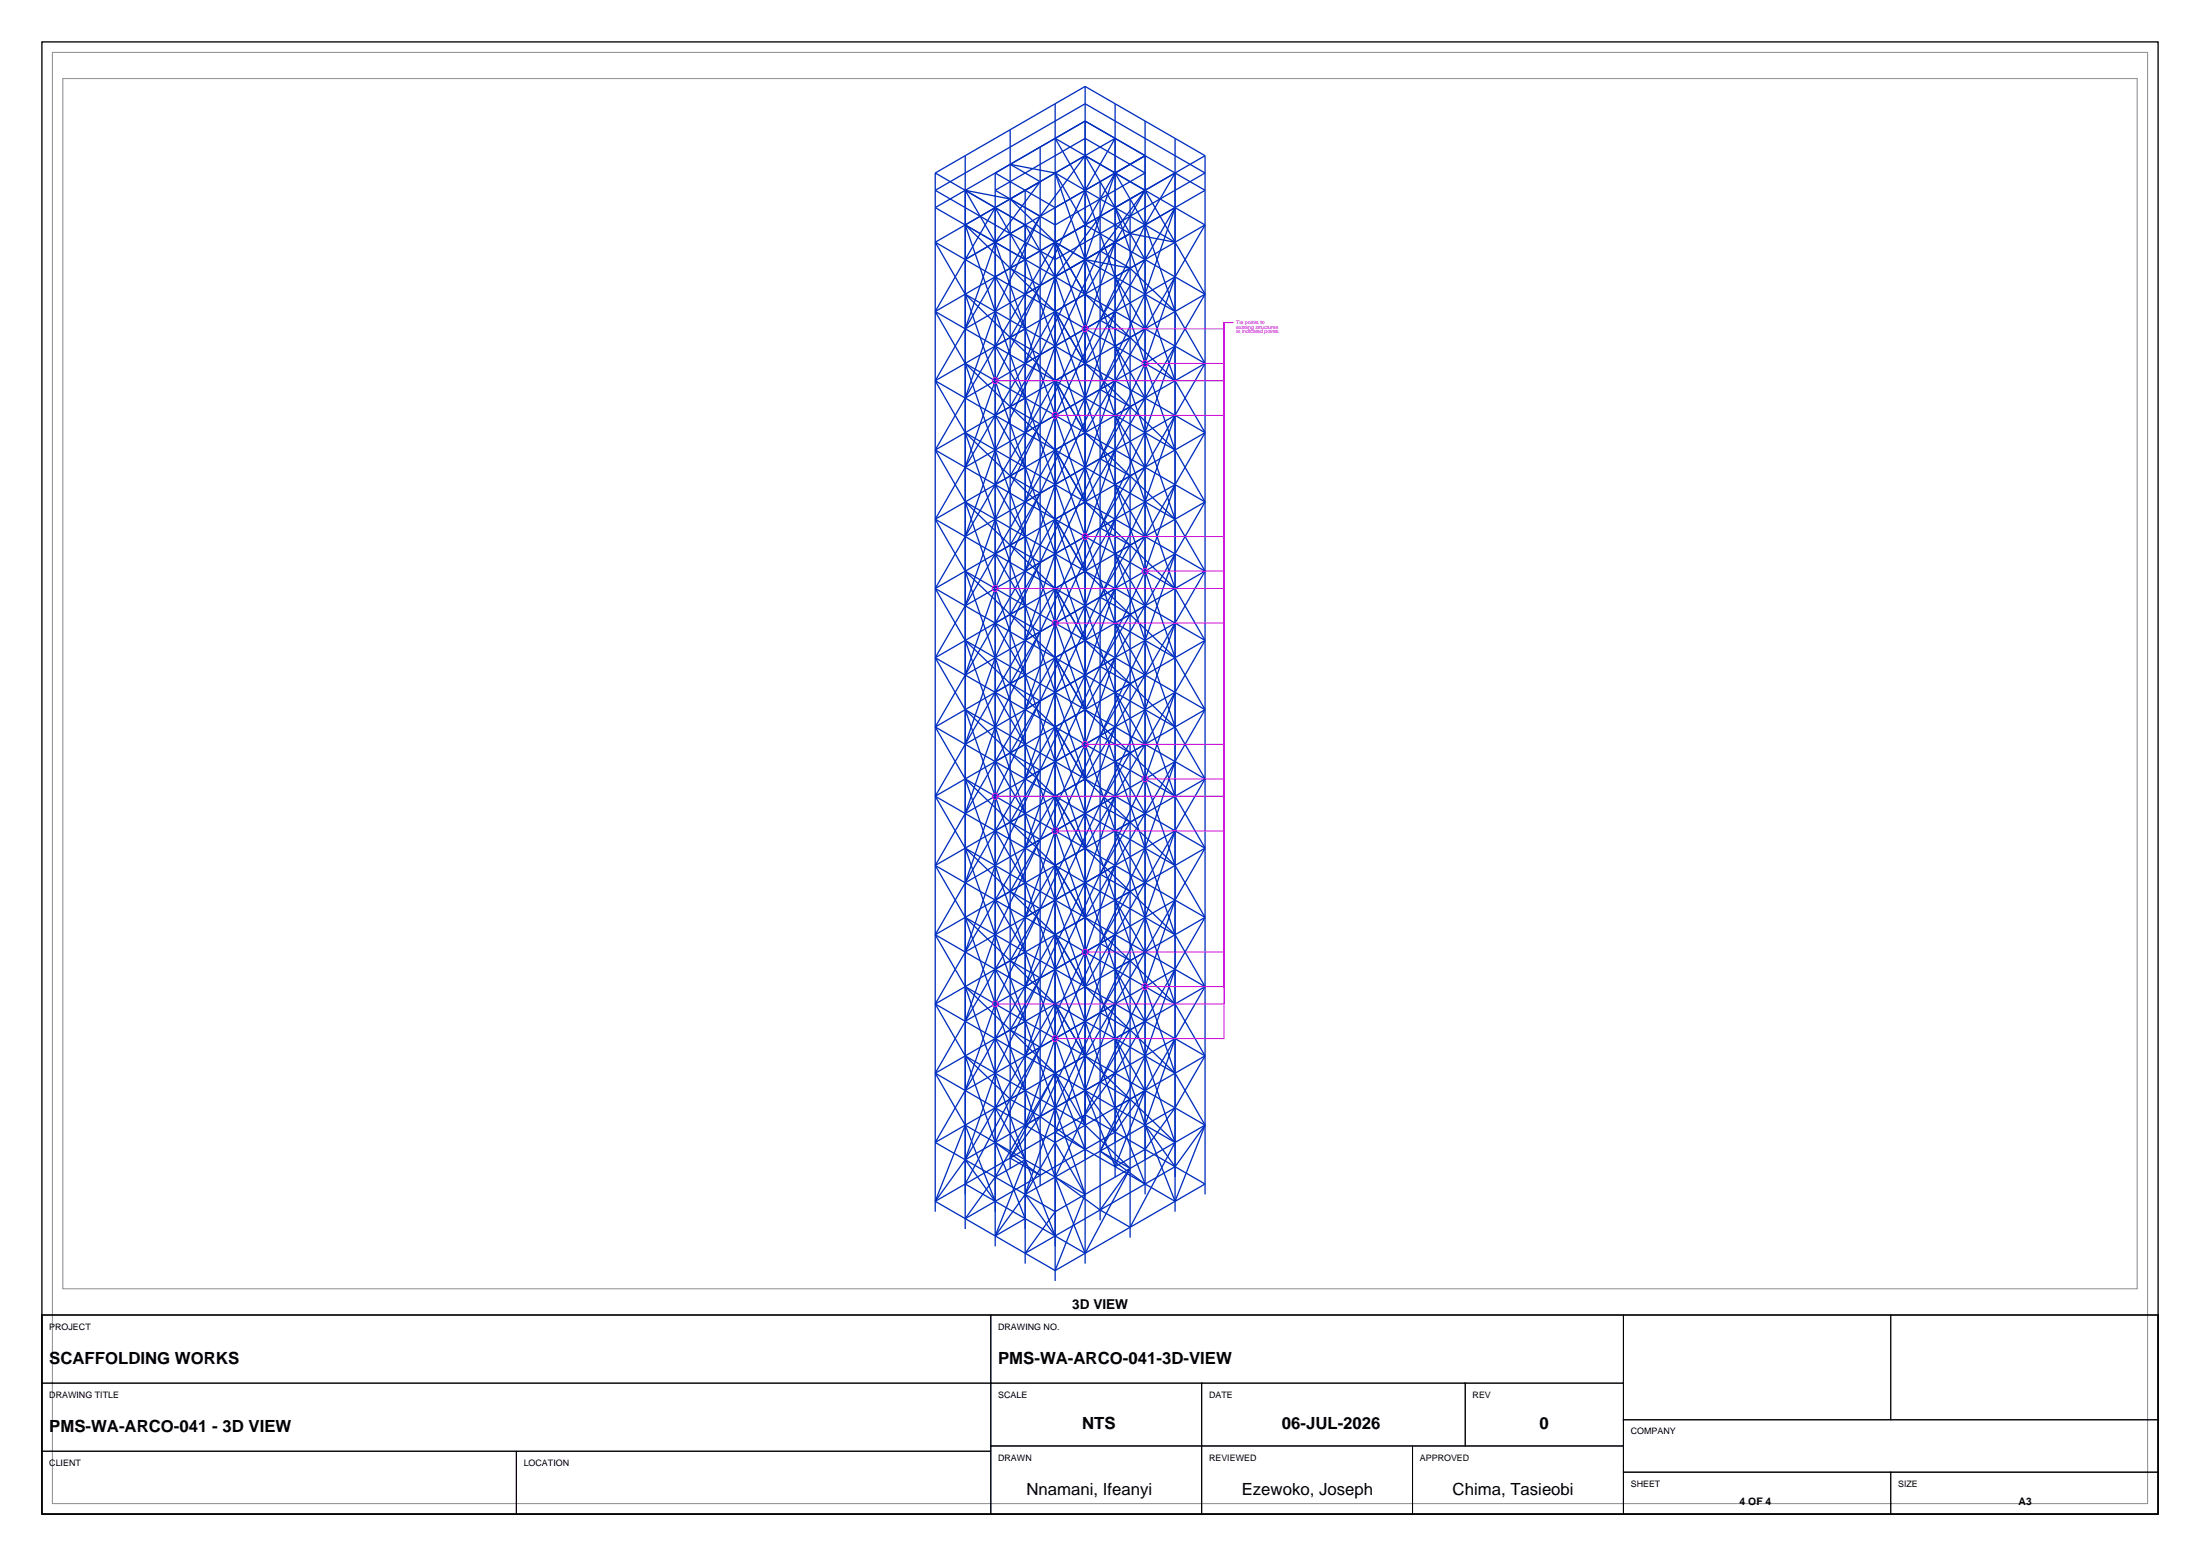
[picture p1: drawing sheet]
<svg xmlns="http://www.w3.org/2000/svg" width="420mm" height="297mm" viewBox="0 0 420 297" stroke-linecap="round" stroke-linejoin="round" font-family="sans-serif">
<path d="M8 8h404v281h-404zM8 251h404v38h-404z" fill="none" stroke="#000" stroke-width=".25"/>
<path d="M10 10h400v277h-400zM12 15h396v231h-396z" fill="none" stroke="#8c8c8c" stroke-width=".19"/>
<g fill="none" stroke="#002ebf" stroke-width=".25">
<path d="M201.4 19.8v224.7M201.4 19.8l-22.9 13.2M207.2 16.5v224.7M207.2 16.5l5.7 3.3M207.2 16.5l-5.8 3.3M212.9 19.8v204.9M212.9 19.8l17.2 9.9M178.5 33v198.3M178.5 33l45.8 26.5M178.5 36.3l28.7-16.5 22.9 13.2-28.7 16.5zM184.3 29.7v204.9M184.3 36.3l-5.8 3.3 51.6 29.8"/>
<path d="M184.3 36.3l22.9-13.2 22.9 13.2-5.8 3.3M184.3 36.3l5.7 9.9M184.3 36.3l8.6 1.7M190 39.6l5.7 9.9M190 36.3l17.2-9.9 11.4 6.6-17.2 9.9zM190 39.6l-11.5 19.9M192.9 24.8v198.2M192.9 38l-14.4 8.2M192.9 38l8.5 8.2M195.7 36.3v204.9M198.6 28.1v198.2M201.4 39.6l-11.4-6.6v204.9"/>
<path d="M201.4 33l22.9 13.2-8.6-1.6-5.7-3.3-8.6 11.5M201.4 33l5.8 16.5M201.4 33l5.8 9.9M201.4 33l-8.5-1.6 5.7 3.3-8.6 11.5M207.2 36.3l11.4 33.1M207.2 36.3l-17.2 36.4M207.2 36.3l-5.8-9.9 28.7 16.5M207.2 29.7l-17.2 9.9M207.2 29.7l11.4 19.8M207.2 29.7l5.7-3.3-5.7 9.9M207.2 29.7l-8.6 11.6M210 34.7v198.2"/>
<path d="M212.9 33l-5.7 16.5M212.9 33l-5.7 9.9M212.9 33l5.7-3.3-28.6 16.5M212.9 39.6l5.7 16.6M212.9 33l5.7 9.9M218.6 23.1v204.9M218.6 36.3l-22.9 13.2M218.6 36.3l-11.4 19.9M218.6 36.3l11.5 19.9M218.6 36.3l-8.6 11.6M224.3 26.4v204.9M224.3 39.6l-5.7 16.6"/>
<path d="M224.3 39.6l-25.7 14.9M224.3 39.6l-5.7 9.9M224.3 33l-5.7 9.9M230.1 29.7l-14.4 8.3v198.2M230.1 29.7v198.3M178.5 46.2l5.8 10M178.5 59.5l34.4 19.8M178.5 46.2l45.8 26.5M178.5 59.5l5.8 9.9M184.3 56.2l40 23.1M184.3 56.2l5.7 16.5M184.3 56.2l8.6 8.2"/>
<path d="M190 59.5l11.4 33M190 46.2l-5.7 16.6 17.1-10M190 46.2l11.4 33.1M190 59.5l-5.7 16.5M190 46.2l-5.7 3.3 11.4-6.6 5.7 9.9M192.9 51.2l5.7 3.3M192.9 51.2l8.5 8.3M192.9 51.2l-8.6-8.3 5.7 16.6M195.7 49.5l5.7 16.6M198.6 54.5l-5.7 9.9M198.6 41.3l-5.7 9.9M198.6 41.3l-8.6 18.2"/>
<path d="M201.4 59.5l5.8 9.9M201.4 59.5l-17.1 29.7M201.4 59.5l5.8 16.5M201.4 46.2l-22.9 13.3M201.4 46.2l-17.1 29.8M201.4 46.2l5.8 16.6M201.4 46.2l5.8 10M201.4 52.8l5.8 16.6M201.4 52.8l-5.7 16.6M207.2 56.2l-22.9 13.2M207.2 49.5l11.4 33.1M207.2 49.5l-17.2 36.4"/>
<path d="M207.2 42.9l22.9 13.3M207.2 56.2l8.5 8.2M207.2 49.5l8.5 1.7M210 47.9l5.7 3.3M210 47.9l-8.6 18.2M212.9 46.2l-5.7 16.6M212.9 52.8l5.7 10M215.7 51.2l-5.7 9.9M215.7 51.2l8.6 8.3M218.6 49.5l-11.4 19.9M218.6 56.2l-17.2 36.3M218.6 56.2l5.7 16.5"/>
<path d="M218.6 42.9l-17.2 36.4M218.6 42.9l5.7 16.6M224.3 59.5l5.8 9.9M230.1 56.2l-17.2 29.7M230.1 56.2l-14.4 8.2M230.1 42.9l-22.9 13.3M230.1 42.9l-11.5 19.9M178.5 72.7l5.8 9.9M178.5 72.7l11.5 6.6M184.3 69.4l17.1 16.5M184.3 69.4l-5.8 3.3M184.3 69.4l17.1 9.9"/>
<path d="M184.3 76l-5.8 9.9M184.3 69.4l5.7 16.5M190 72.7l11.4 33M190 72.7l-5.7 3.3M190 72.7l22.9-13.2-5.7 16.5M190 72.7l-5.7 16.5M190 79.3l5.7 9.9M190 79.3l34.3 19.8M190 66.1l5.7 9.9-17.2 9.9M192.9 77.6l5.7 3.3M192.9 64.4l5.7 3.3-5.7 9.9M192.9 64.4l8.5 8.3"/>
<path d="M195.7 62.8l-5.7-10-11.5 19.9M201.4 72.7l5.8 9.9M201.4 79.3l-5.7 16.5M201.4 79.3l28.7 16.5M201.4 66.1l-5.7 16.5M201.4 79.3l-17.1 9.9M201.4 72.7l5.8 16.5M201.4 79.3l5.8 16.5M201.4 72.7l-5.7 9.9M201.4 66.1l5.8 16.5M207.2 76l11.4 33M207.2 76l-17.2 36.3"/>
<path d="M207.2 62.8l11.4 33M207.2 62.8l-17.2 36.3M207.2 69.4l8.5 8.2M210 61.1l14.3-8.3-5.7 16.6M210 61.1l5.7 3.3M212.9 72.7l-5.7 16.5M212.9 79.3l11.4 6.6M212.9 66.1l5.7 9.9M212.9 79.3l5.7 9.9M215.7 64.4l-5.7 9.9 5.7 3.3M215.7 77.6l-5.7 9.9M215.7 77.6l8.6 8.3"/>
<path d="M215.7 64.4l8.6 8.3M218.6 69.4l5.7-3.3-5.7 16.5M218.6 62.8l-25.7 14.8M218.6 69.4l-20 11.5M218.6 62.8l-11.4 19.8M218.6 69.4l-17.2 36.3M218.6 69.4l5.7 16.5M224.3 79.3l-5.7 16.5M224.3 79.3l-17.1 9.9M224.3 79.3l-11.4 19.8M224.3 79.3l5.8 3.3M224.3 72.7l-17.1 9.9"/>
<path d="M224.3 72.7l5.8 9.9M230.1 69.4l-5.8 3.3M230.1 69.4l-5.8 9.9M178.5 99.1l5.8 9.9M178.5 99.1l45.8 26.4M178.5 85.9l45.8 26.4M178.5 85.9l5.8 9.9M184.3 95.8l45.8 26.4M184.3 82.6l45.8 26.4M184.3 95.8l-5.8 3.3M184.3 95.8l5.7 16.5M184.3 95.8l8.6 8.3"/>
<path d="M184.3 82.6l17.1 16.5M184.3 89.2l-5.8 9.9M184.3 82.6l5.7 16.5M190 99.1l-5.7 16.5 14.3-8.2M190 99.1l11.4 33.1M190 99.1l-5.7 3.3M190 85.9l11.4 33M190 85.9l-5.7 16.5M190 92.5l5.7 9.9-17.2 9.9M195.7 95.8l-17.2 29.7M195.7 82.6l-11.4 19.8M198.6 80.9l-5.7 9.9 5.7 3.4-5.7 9.9"/>
<path d="M201.4 99.1l5.8 9.9M201.4 92.5l-5.7 16.5M201.4 99.1l5.8 16.5M201.4 85.9l5.8 16.5M201.4 85.9l5.8 9.9M201.4 99.1l-5.7 9.9M201.4 92.5l5.8 16.5M201.4 85.9l-5.7 9.9M207.2 89.2l11.4 33M207.2 89.2l-17.2 36.3M207.2 82.6l-22.9 13.2M207.2 95.8l17.1 16.5"/>
<path d="M207.2 82.6l17.1 16.5M210 87.5l-20 11.6M210 87.5l5.7 3.3M212.9 99.1l-5.7 16.5M212.9 99.1l-5.7 9.9M212.9 85.9l-5.7 9.9M212.9 85.9l-5.7 16.5M215.7 90.8l-22.8 13.3M215.7 90.8l-5.7 10 5.7 3.3-5.7 9.9M218.6 95.8l-22.9 13.2M218.6 95.8l-17.2 36.4M218.6 95.8l5.7 16.5"/>
<path d="M218.6 82.6l-17.2 36.3M218.6 82.6l5.7 16.5M224.3 99.1l-22.9 13.2M224.3 92.5l-17.1 29.7M224.3 92.5l-5.7 3.3M224.3 99.1l5.8 9.9M224.3 92.5l-5.7 16.5M224.3 85.9l5.8 9.9M230.1 82.6l-17.2 9.9 5.7 9.9M230.1 95.8l-5.8 3.3M230.1 95.8l-5.8 9.9M230.1 82.6l-5.8 9.9"/>
<path d="M178.5 112.3l45.8 26.5M178.5 112.3l5.8 9.9M184.3 109l45.8 26.5M184.3 109l5.7 16.5M184.3 109l8.6 8.3M184.3 102.4l-5.8 9.9M190 112.3l-5.7 16.5 25.7-14.8M190 112.3l11.4 33.1M190 118.9l5.7 9.9M190 105.7l5.7 9.9M192.9 117.3l5.7 3.3-5.7 9.9M192.9 117.3l8.5 8.2"/>
<path d="M192.9 104.1l5.7 3.3M192.9 104.1l8.5 8.2M195.7 109l-17.2 29.8M198.6 107.4l-5.7 9.9M201.4 118.9l-5.7 16.6 22.9-13.3M201.4 112.3l5.8 9.9M201.4 105.7l-5.7 16.5M201.4 112.3l-17.1 9.9M201.4 112.3l5.8 16.5M201.4 112.3l-11.4 19.9M201.4 118.9l5.8 16.6M201.4 105.7l5.8 16.5"/>
<path d="M207.2 115.6l11.4 33.1M207.2 115.6l-17.2 36.4M207.2 102.4l11.4 33.1M207.2 102.4l-17.2 36.4M207.2 109l17.1 16.5M210 114l5.7 3.3M212.9 112.3l-5.7 16.5M212.9 105.7l5.7 9.9M215.7 117.3l-25.7 14.9M215.7 117.3l-5.7 9.9 5.7 3.3M218.6 109l-17.2 36.4M218.6 109l5.7 16.5"/>
<path d="M224.3 105.7l-5.7 16.5M224.3 105.7l-17.1 29.8M224.3 105.7l-17.1 9.9M224.3 112.3l5.8 9.9M230.1 109l-17.2 9.9 5.7 9.9M230.1 109l-11.5 19.8M178.5 138.8l5.8 9.9M178.5 138.8l45.8 26.4M178.5 125.5l5.8 10M178.5 125.5l22.9 13.3M184.3 122.2l28.6 16.6M184.3 135.5l17.1 16.5"/>
<path d="M184.3 135.5l5.7 3.3M184.3 135.5l5.7 16.5M184.3 122.2l-5.8 3.3M184.3 122.2l5.7 16.6M184.3 122.2l8.6 8.3M190 138.8l40.1 23.1M190 138.8l-5.7 16.5 22.9-13.2M190 138.8l11.4 33M190 125.5l-5.7 16.6 14.3-8.3M190 125.5l11.4 33.1M190 132.2l5.7 9.9M190 132.2l-11.5 19.8"/>
<path d="M192.9 130.5l-14.4 8.3M192.9 130.5l5.7 3.3M192.9 130.5l8.5 8.3M198.6 133.8l-5.7 9.9 5.7 3.3-5.7 9.9M201.4 125.5l5.8 10M201.4 132.2l-5.7 16.5M201.4 138.8l-22.9 13.2M201.4 138.8l22.9 13.2M201.4 138.8l-17.1 29.7M201.4 138.8l5.8 16.5M201.4 138.8l5.8 9.9M201.4 125.5l5.8 16.6"/>
<path d="M201.4 125.5l-11.4 19.9M201.4 132.2l5.8 16.5M207.2 128.8l11.4 33.1M207.2 128.8l-17.2 36.4M207.2 135.5l8.5 8.2M207.2 122.2l8.5 8.3M212.9 138.8l-5.7 16.5M212.9 125.5l-5.7 16.6M212.9 138.8l17.2 9.9M212.9 132.2l5.7 9.9M215.7 130.5l-5.7 9.9 5.7 3.3M215.7 130.5l8.6 8.3"/>
<path d="M218.6 122.2l5.7-3.3-5.7 16.6M218.6 128.8l-11.4 19.9M218.6 135.5l-17.2 36.3M218.6 135.5l5.7 16.5M218.6 122.2l-17.2 36.4M218.6 122.2l5.7 16.6M224.3 125.5l-22.9 13.3M224.3 138.8l5.8 9.9M224.3 125.5l5.8 10M230.1 135.5l-22.9 13.2M230.1 135.5l-11.5 19.8M230.1 122.2l-11.5 19.9"/>
<path d="M230.1 122.2l-5.8 3.3M178.5 152l45.8 26.4M178.5 152l5.8 9.9M184.3 148.7l45.8 26.4M184.3 148.7l17.1 16.5M184.3 148.7l5.7 16.5M190 152l11.4 33M190 152l-5.7 16.5M190 145.4l-11.5 19.8M190 145.4l5.7 9.9M192.9 156.9l-14.4 8.3M192.9 156.9l5.7 3.3-5.7 10"/>
<path d="M201.4 145.4l22.9-13.2-5.7 16.5M201.4 158.6l-5.7 16.5M201.4 152l5.8 9.9M201.4 152l-17.1 29.7M201.4 152l5.8 16.5M201.4 158.6l5.8 16.5M201.4 145.4l5.8 16.5M201.4 145.4l-5.7 16.5M207.2 148.7l-17.2 9.9 5.7 9.9M207.2 155.3l11.4 33M207.2 155.3l-17.2 36.3M207.2 142.1l11.4 33"/>
<path d="M207.2 142.1l-17.2 36.3M207.2 148.7l17.1 16.5M210 153.6l14.3-8.2-5.7 16.5M210 153.6l5.7 3.3M212.9 158.6l5.7 9.9M212.9 145.4l5.7 9.9M215.7 156.9l-5.7 9.9 5.7 3.4-5.7 9.9M215.7 143.7l-5.7 9.9M215.7 143.7l8.6 8.3M218.6 155.3l-17.2 9.9M218.6 155.3l-11.4 19.8M218.6 142.1l-11.4 19.8"/>
<path d="M218.6 148.7l-17.2 36.3M218.6 148.7l5.7 16.5M224.3 152l5.8 9.9M230.1 148.7l-17.2 29.7M230.1 148.7l-14.4 8.2M178.5 178.4l34.4 19.8M178.5 165.2l45.8 26.4M178.5 178.4l5.8 9.9M178.5 165.2l5.8 9.9M184.3 175.1l40 23.1M184.3 161.9l45.8 26.4M184.3 175.1l5.7 16.5"/>
<path d="M184.3 175.1l8.6 8.3M184.3 168.5l-5.8 9.9M184.3 161.9l5.7 16.5M184.3 161.9l8.6 8.3M190 178.4l11.4 33.1M190 165.2l11.4 33M190 178.4l-5.7 16.5M190 165.2l-5.7 3.3M190 165.2l22.9-13.2-5.7 16.5M190 165.2l-5.7 16.5M190 171.8l5.7 9.9M192.9 170.2l5.7 3.3"/>
<path d="M192.9 170.2l8.5 8.2M195.7 175.1l-11.4 19.8M198.6 173.5l25.7-14.9-5.7 16.5M198.6 173.5l-5.7 9.9M201.4 171.8l-5.7 16.5M201.4 178.4l5.8 16.5M201.4 165.2l5.8 9.9M201.4 178.4l5.8 9.9M201.4 165.2l-22.9 13.2M201.4 171.8l-17.1 9.9M201.4 165.2l5.8 16.5M201.4 178.4l-5.7 9.9"/>
<path d="M201.4 171.8l5.8 16.5M201.4 165.2l-5.7 9.9M207.2 175.1l-22.9 13.2M207.2 168.5l11.4 33M207.2 168.5l-17.2 36.3M207.2 175.1l17.1 16.5M207.2 161.9l17.1 16.5M212.9 178.4l-5.7 16.5M212.9 178.4l-22.9 13.2M212.9 178.4l-5.7 9.9M212.9 165.2l-5.7 16.5M212.9 171.8l5.7 9.9-25.7 14.9"/>
<path d="M218.6 175.1l-17.2 36.4M218.6 175.1l5.7 16.5M218.6 161.9l-17.2 36.3M218.6 161.9l5.7 16.5M224.3 171.8l-11.4 19.8M224.3 171.8l-14.3 8.3M224.3 178.4l5.8 9.9M224.3 171.8l-5.7 16.5M224.3 165.2l5.8 9.9M230.1 175.1l-14.4 8.3M230.1 161.9l-22.9 13.2M230.1 175.1l-5.8 9.9"/>
<path d="M230.1 161.9l-5.8 9.9M178.5 191.6l5.8 9.9M178.5 191.6l11.5 6.6M184.3 188.3l-5.8 3.3M184.3 188.3l17.1 9.9M184.3 194.9l-5.8 9.9M184.3 188.3l5.7 16.5M184.3 188.3l8.6 8.3M184.3 181.7l-5.8 9.9M190 191.6l-5.7 16.6 17.1-10M190 191.6l11.4 33.1M190 191.6l-5.7 3.3"/>
<path d="M190 198.2l34.3 19.9M190 185l5.7 9.9-17.2 9.9M190 198.2l5.7 10M192.9 196.6l5.7 3.3M192.9 196.6l8.5 8.2M192.9 183.4l5.7 3.3-5.7 9.9M192.9 183.4l8.5 8.2M195.7 188.3l-17.2 29.8M198.6 199.9l-5.7 9.9M201.4 198.2l28.7 16.6M201.4 191.6l5.8 16.6M201.4 191.6l5.8 9.9"/>
<path d="M201.4 191.6l-11.4 19.9M201.4 198.2l5.8 16.6M201.4 198.2l-5.7 16.6M201.4 185l5.8 16.5M201.4 185l-5.7 16.5M207.2 181.7l11.4 33.1M207.2 194.9l5.7 16.6M207.2 181.7l-17.2 36.4M207.2 194.9l-8.6 18.2M207.2 188.3l8.5 8.3M210 180.1l5.7 3.3M212.9 191.6l-5.7 9.9"/>
<path d="M212.9 191.6l-5.7 16.6M212.9 198.2l11.4 6.6M212.9 198.2l5.7 10M212.9 185l5.7 9.9M215.7 183.4l-5.7 9.9 5.7 3.3M215.7 196.6l-5.7 9.9M215.7 196.6l8.6 8.2M218.6 188.3l-20 11.6M218.6 188.3l-17.2 36.4M218.6 188.3l5.7 16.5M224.3 198.2l-17.1 10M224.3 198.2l5.8 3.3"/>
<path d="M224.3 191.6l-17.1 9.9M224.3 185l-11.4 19.8-5.7 8M224.3 198.2l-5.7 10M224.3 198.2l-5.7 16.6M224.3 185l-5.7 3.3M224.3 191.6l5.8 9.9M224.3 185l-5.7 16.5M230.1 188.3l-5.8 3.3M230.1 188.3l-5.8 9.9M178.5 218.1l22.9 13.2M178.5 204.8l22.9 13.3M178.5 204.8l5.8 10"/>
<path d="M184.3 214.8l-5.8 3.3M184.3 214.8l22.9 13.2M184.3 201.5l22.9 13.3M184.3 214.8l5.7 14.5-5.7-7.9M184.3 214.8l-5.8 14.5M184.3 201.5l5.7 16.6M184.3 201.5l8.6 8.3M190 218.1l5.7 14.5-5.7 3.3M190 218.1l-5.7 3.3M190 218.1l8.6 6.2M190 204.8l5.7 16.6M190 204.8l-5.7 16.6"/>
<path d="M190 211.5l-5.7 9.9M190 211.5l5.7 9.9M192.9 209.8l-8.6 16.2 22.9 13.2M192.9 209.8l5.7 3.3M198.6 213.1l-5.7 7.9M201.4 204.8l5.8 14.6-8.6-6.3M201.4 204.8l-8.5 16.2M201.4 218.1l-5.7 9.9M201.4 204.8l-11.4 19.9M201.4 211.5l5.8 16.5M201.4 218.1l5.8 9.9M201.4 211.5l-5.7 16.5"/>
<path d="M201.4 204.8l5.8 10M207.2 212.8l22.9 13.2-22.9 13.2M207.2 201.5l-5.8 14.6 22.9 13.2M207.2 212.8l-14.3 8.2M207.2 201.5l-22.9 13.3M207.2 208.2l5.7 14.5M207.2 208.2l5.7 7.9M207.2 214.8l8.5 8.2M207.2 201.5l8.5 8.3M210 219.7l5.7 3.3M210 206.5l-20 11.6M210 206.5l5.7 3.3"/>
<path d="M212.9 216.1l-14.3 8.2M212.9 211.5l5.7 14.5-8.6-6.3M215.7 209.8l-14.3 8.3M215.7 209.8l-5.7 9.9M215.7 209.8l8.6 8.3M218.6 214.8l-22.9 13.2M218.6 214.8l5.7 14.5M218.6 208.2l-5.7 7.9M218.6 214.8l5.7 7.9M218.6 208.2l-5.7 14.5M218.6 201.5l5.7 16.6M218.6 201.5l-8.6 18.2"/>
<path d="M224.3 218.1l-8.6 16.2-5.7-3.3M224.3 211.5l-5.7 7.9-5.7 3.3M224.3 218.1l-22.9 13.2M224.3 211.5l-5.7 3.3M224.3 204.8l5.8 10M230.1 214.8l-5.8 3.3M230.1 201.5l-17.2 10M230.1 214.8l-5.8 7.9M230.1 214.8l-5.8 14.5M230.1 201.5l-5.8 10M178.5 229.3l22.9 13.2M184.3 221.4l-5.8 7.9"/>
<path d="M192.9 221l-14.4 8.3M192.9 221l5.7 3.3M195.7 221.4l-5.7 3.3M195.7 228l-5.7 7.9M195.7 221.4l5.7 14.5-5.7-7.9M195.7 221.4l-5.7 14.5M198.6 224.3l-14.3 8.3 5.7-7.9M201.4 224.7l5.8 14.5M201.4 224.7l8.6 6.3M207.2 239.2l-5.8 3.3M207.2 228l-5.8 14.5M210 231l-14.3 8.2 5.7-7.9"/>
<path d="M215.7 223l-5.7 8M215.7 223l-8.5 16.2M224.3 222.7l-14.3 8.3"/>
</g>
<g fill="none" stroke="#d900d9" stroke-width=".19">
<path d="M190 72.7h43.7M201.4 79.3h32.3M207.2 62.8h26.5M218.6 69.4h15.1M235.5 61.6h-1.8v136.6h-32.3M190 112.3h43.7M201.4 118.9h32.3M207.2 102.4h26.5M218.6 109h15.1M190 152h43.7M201.4 158.6h32.3M207.2 142.1h26.5"/>
<path d="M218.6 148.7h15.1M190 191.6h43.7M207.2 181.7h26.5M218.6 188.3h15.1"/>
<circle cx="190" cy="72.7" r=".56"/>
<circle cx="201.4" cy="79.3" r=".56"/>
<circle cx="207.2" cy="62.8" r=".56"/>
<circle cx="218.6" cy="69.4" r=".56"/>
<circle cx="190" cy="112.3" r=".56"/>
<circle cx="201.4" cy="118.9" r=".56"/>
<circle cx="207.2" cy="102.4" r=".56"/>
<circle cx="218.6" cy="109" r=".56"/>
<circle cx="190" cy="152" r=".56"/>
<circle cx="201.4" cy="158.6" r=".56"/>
<circle cx="207.2" cy="142.1" r=".56"/>
<circle cx="218.6" cy="148.7" r=".56"/>
<circle cx="190" cy="191.6" r=".56"/>
<circle cx="201.4" cy="198.2" r=".56"/>
<circle cx="207.2" cy="181.7" r=".56"/>
<circle cx="218.6" cy="188.3" r=".56"/>
</g>
<g fill="none" stroke="#000" stroke-width=".19">
<path d="M8 251h181.2v13h-181.2zM189.2 251h120.7v13h-120.7zM309.9 251h51.1v20h-51.1zM361 251h51v20h-51zM8 264h181.2v13h-181.2zM8 277h90.6v12h-90.6zM98.6 277h90.6v12h-90.6zM189.2 264h40.2v12h-40.2zM189.2 276h40.2v13h-40.2zM229.4 264h50.3v12h-50.3zM229.4 276h40.3v13h-40.3zM269.7 276h40.2v13h-40.2z"/>
<path d="M279.7 264h30.2v12h-30.2zM309.9 271h102.1v10h-102.1zM309.9 281h51.1v8h-51.1zM361 281h51v8h-51z"/>
</g>
<g font-size="3.2">
<text x="9.4" y="260.3">SCAFFOLDING WORKS</text>
<text x="190.6" y="260.3">PMS-WA-ARCO-041-3D-VIEW</text>
<text x="9.4" y="273.3">PMS-WA-ARCO-041 - 3D VIEW</text>
<text x="206.6" y="272.8">NTS</text>
<text x="244.7" y="272.8">06-JUL-2026</text>
<text x="293.9" y="272.8">0</text>
<text x="196" y="285.4">Nnamani, Ifeanyi</text>
<text x="237.1" y="285.4">Ezewoko, Joseph</text>
<text x="277.3" y="285.4">Chima, Tasieobi</text>
</g>
<text font-size="2.6" x="204.7" y="249.8">3D VIEW</text>
<g font-size="2">
<text x="332.1" y="287.2">4 OF 4</text>
<text x="385.4" y="287.2">A3</text>
</g>
<g font-size="1.7">
<text x="9.4" y="253.8">PROJECT</text>
<text x="190.6" y="253.8">DRAWING NO.</text>
<text x="9.4" y="266.8">DRAWING TITLE</text>
<text x="190.6" y="266.8">SCALE</text>
<text x="230.8" y="266.8">DATE</text>
<text x="281.1" y="266.8">REV</text>
<text x="311.3" y="273.8">COMPANY</text>
<text x="9.4" y="279.8">CLIENT</text>
<text x="100" y="279.8">LOCATION</text>
<text x="190.6" y="278.8">DRAWN</text>
<text x="230.8" y="278.8">REVIEWED</text>
<text x="271.1" y="278.8">APPROVED</text>
<text x="311.3" y="283.8">SHEET</text>
<text x="362.4" y="283.8">SIZE</text>
</g>
<g font-size="1" fill="#d900d9">
<text x="236" y="61.9">Tie points to</text>
<text x="236" y="62.8">existing structures</text>
<text x="236" y="63.6">at indicated points.</text>
</g>
</svg>
